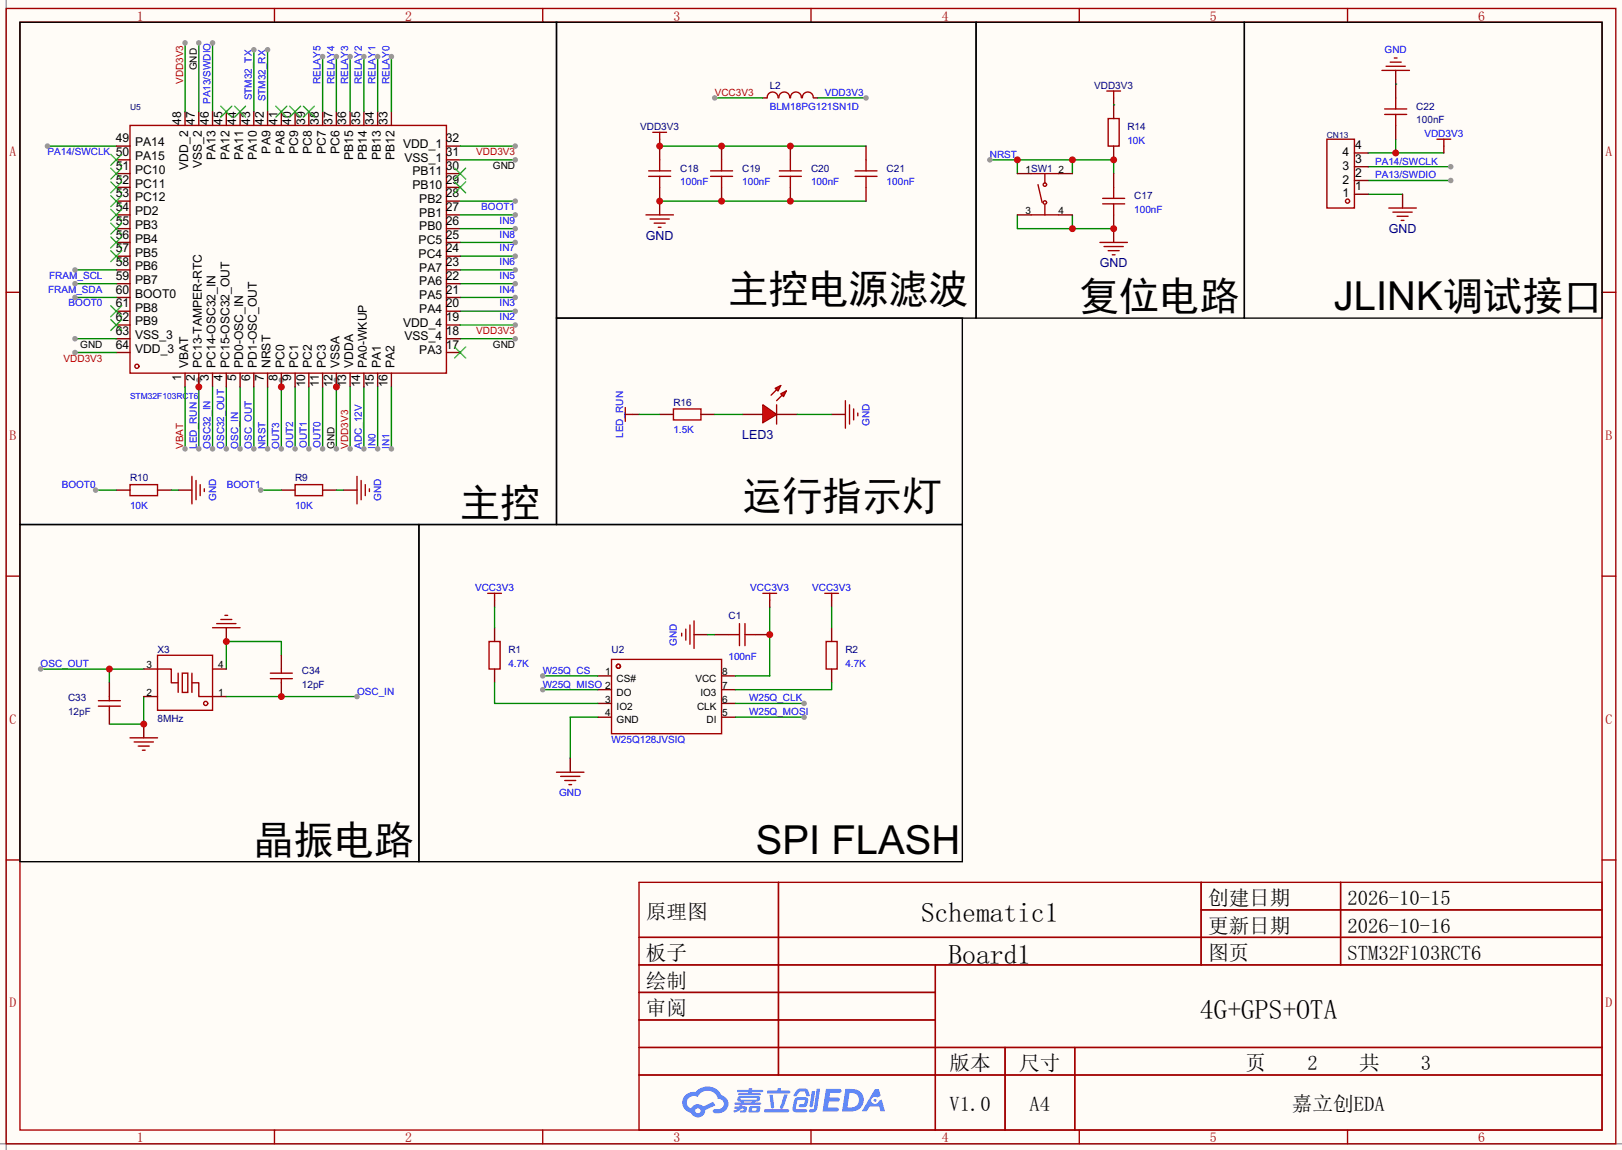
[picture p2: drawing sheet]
<svg xmlns="http://www.w3.org/2000/svg" width="299mm" height="212mm" viewBox="0 0 299 212" stroke-linecap="round" stroke-linejoin="round" font-family="sans-serif">
<path d="M0 0h299.5v212.3h-299.5z" fill="#fffcf7"/>
<path d="M1.1 0v212.3M0 211.1h299.5" fill="none" stroke="#999" stroke-width=".25"/>
<g fill="none" stroke="#a10000" stroke-width=".25">
<path d="M1.1 1.6h297.2v209.5h-297.2zM3.7 4.1h292.1v204.5h-292.1zM50.7 1.6v2.5M100.2 1.6v2.5M149.7 1.6v2.5M199.3 1.6v2.5M248.8 1.6v2.5M1.1 54h2.6M295.8 54h2.5M1.1 106.3h2.6M295.8 106.3h2.5M1.1 158.7h2.6"/>
<path d="M295.8 158.7h2.5M118 162.9h177.8v45.7h-177.8zM118 173h177.8M118 178.1h177.8M143.7 162.9v35.5M172.7 178.1v30.5M221.8 162.9v15.2M221.8 167.9h74M247.5 162.9v15.2M118 183.2h54.7M118 193.3h177.8M118 188.3h54.7"/>
<path d="M118 198.4h177.8M185.6 193.3v15.3M198.4 193.3v15.3M50.7 208.6v2.5M100.2 208.6v2.5M149.7 208.6v2.5M199.3 208.6v2.5M248.8 208.6v2.5"/>
</g>
<g fill="#5487ff">
<path d="M152.5 201h1.6a1.34 1.34 0 0 1 1.2 .2 .37 .37 0 0 1-.3 .5h-1.7l-.2 .9h1.6a.37 .37 0 0 1 .4 .4 .37 .37 0 0 1-.4 .3h-1.7l-.2 1.1h.8a1.26 1.26 0 0 1 1.2 .2 .36 .36 0 0 1-.3 .5h-2.6z"/>
<path d="M161.5 201h.8l.3 1.3-.6 .3a.72 .72 0 0 0-1.1 .2 .72 .72 0 0 0 .3 1 .72 .72 0 0 0 1-.4l.1-.2 .5-.3 .6 2.2h-.8l-.3-.9h-1.8l-.5 .9h-.9z"/>
<path d="M149.9 201.4h.6l-.4 2.7a.31 .31 0 0 1-.3 .3 .31 .31 0 0 1-.3-.3z"/>
<path d="M150.8 200.9h.6l-.5 3.7a.97 .97 0 0 1-1.5 .5l.1-.3 .6-.1 .2-.1z"/>
<path d="M147.1 201.2l.5-.3 1.3 .1 .3 .4 .3 .8-.1 .1h-.5l-.3-.8h-.8h-.2l-.6 .8h-.5v-.2z"/>
<path d="M146.8 202.8l.4-.3h1.5a.69 .69 0 0 1 .5 .4 .69 .69 0 0 1-.1 .8 .74 .74 0 0 1-.8 .7h-.6a.27 .27 0 0 1-.2-.4 .27 .27 0 0 1 .3-.2h.6l.2-.8-1.4 .1-.3 1.6 1.9 .1a.28 .28 0 0 1 .2 .3 .28 .28 0 0 1-.3 .2h-1.9l-.4-.3-.1-.4z"/>
<path d="M141.1 204.7h4.3a.28 .28 0 0 1 .3 .3 .28 .28 0 0 1-.3 .3h-4.2l-.1-.1z"/>
<path d="M144.8 202h.6l-.8 2.5a.3 .3 0 0 1-.4 .1 .3 .3 0 0 1-.2-.2z"/>
<path d="M142.1 202.1h.6l.2 2.2-.2 .3-.4-.2z"/>
<path d="M141.7 201.3h1.8l.2-.5h.5l-.1 .5h1.5a.27 .27 0 0 1 .3 .3 .27 .27 0 0 1-.3 .2h-3.8l-.2-.1z"/>
<path d="M135.7 204.2h.8v-.2h.6l-.1 .2h.8a.7 .7 0 0 1-.5 1.2h-.6v-.4l.6-.1v-.2l-.4-.1-.5 .5-.8 .3-.2-.4 .8-.4h-.6z"/>
<path d="M136.1 201.2h2.1l.1-.3h.6l-.1 .3h1.9l.2 .2-.2 .2h-1.9l-.1 .2h1.6l.2 .2-.2 .1h-3.9l-.1-.3h1.8v-.2h-1.9l-.1-.2z"/>
<path d="M156.1 201l-.6 4.1h1.4a2.14 2.14 0 0 0 2.6-2.1 2.14 2.14 0 0 0-2.7-2zM156.8 201.7a1.37 1.37 0 0 1 1.8 1.2 1.37 1.37 0 0 1-1.5 1.5h-.7z"/>
<path d="M136.3 202.5a.47 .47 0 0 0-.2 .6 .47 .47 0 0 0 .6 .2l.1 .2h-1.1l-.1 .3 4.7 .1 .2-.2-.1-.2h-1l.1-.2a.6 .6 0 0 0 .7-.2 .6 .6 0 0 0 0-.8h-3.5zM136.8 202.7l2.8-.1 .1 .1-.1 .3h-2.8zM137.4 203.3h1.4l-.1 .2h-1.2z"/>
<path d="M138.4 204.3a.9 .9 0 0 0-.1 1 2.48 2.48 0 0 0 1.9-.1 .84 .84 0 0 0 0-1l-1.4-.1zM138.9 204.6l.7-.1 .1 .3-.2 .2h-.7z"/>
<path d="M126.6 202.1a1.91 1.91 0 0 0-.5 2 1.91 1.91 0 0 0 1.5 1.3 1.35 1.35 0 0 0 1.5 .8 1.35 1.35 0 0 0 1.1-1.3l1.9-.9-.4-.6-1.8 .8a1.41 1.41 0 0 0-2.3 .4 1.25 1.25 0 0 1-.6-1.8 1.25 1.25 0 0 1 1.8-.3 1.97 1.97 0 0 1 2-1.2 1.97 1.97 0 0 1 1.8 1.5 .96 .96 0 0 1 1 .9 .96 .96 0 0 1-.9 1h-.6a.39 .39 0 0 0-.5 .3 .39 .39 0 0 0 .4 .5 1.87 1.87 0 0 0 1.9-.6 1.87 1.87 0 0 0 .4-2l-.7-.6-.4-.2a2.86 2.86 0 0 0-4.8-.6h-.3a2.27 2.27 0 0 0-1.5 .6zM128.4 205a.5 .5 0 0 1 1 0 .5 .5 0 0 1-1 0z"/>
<circle cx="161.6" cy="203.1" r=".27"/>
</g>
<path d="M187.8 39.7v2.5h17.8M198 39.7v2.5" fill="none" stroke="#008700" stroke-width=".25"/>
<circle cx="198" cy="42.2" r=".63" fill="#c00"/>
<path d="M252.6 30.8h15.2" fill="none" stroke="#008700" stroke-width=".25"/>
<circle cx="267.8" cy="30.8" r=".51" fill="#999"/>
<path d="M252.6 28.2h14M257.7 25.7v2.5" fill="none" stroke="#008700" stroke-width=".25"/>
<circle cx="257.7" cy="28.2" r=".63" fill="#c00"/>
<path d="M252.6 35.9h6.4M252.6 33.3h15.2" fill="none" stroke="#008700" stroke-width=".25"/>
<circle cx="267.8" cy="33.3" r=".51" fill="#999"/>
<path d="M137 76.5h3.8M143.4 76.5h3.8" fill="none" stroke="#870000" stroke-width=".25"/>
<path d="M143.4 74.7v3.6" fill="none" stroke="#a10000" stroke-width=".25"/>
<g fill="#f00" stroke="#a10000" stroke-width=".25">
<path d="M140.8 74.7l2.6 1.8-2.6 1.5z"/>
<path d="M143.1 71.7l1-.5-.5 1z"/>
<path d="M144.1 72.7l1.1-.5-.5 1z"/>
</g>
<path d="M115.4 75.2v2.6M115.4 76.5h1.3M124.3 75.5h5.1v2h-5.1zM143.4 71.9l-1 1M144.4 72.9l-1 1.1M156.1 74v5M156.8 74.7v3.6M157.6 75.5v2M158.4 76.2v.5" fill="none" stroke="#a10000" stroke-width=".25"/>
<path d="M116.7 76.5h1.3M121.8 76.5h2.5M129.4 76.5h2.6M153.5 76.5h2.6" fill="none" stroke="#870000" stroke-width=".25"/>
<path d="M182.8 29.5h22.8v2.5M187.8 29.5v2.5M198 29.5v2.5M118 76.5h3.8M132 76.5h5M147.2 76.5h6.3" fill="none" stroke="#008700" stroke-width=".25"/>
<g fill="#c00">
<circle cx="187.8" cy="29.5" r=".63"/>
<circle cx="198" cy="29.5" r=".63"/>
</g>
<circle cx="182.8" cy="29.5" r=".51" fill="#999"/>
<path d="M121.8 27h38.1M121.8 37.1h38.1M59.6 71.4v11.4" fill="none" stroke="#008700" stroke-width=".25"/>
<path d="M205.6 18.1v1.2M121.8 25.7v1.3M121.8 37.1v2.6M259 35.9v2.5M205.6 42.2v2.5" fill="none" stroke="#870000" stroke-width=".25"/>
<g fill="none" stroke="#a10000" stroke-width=".25">
<path d="M204.3 16.8h2.6M205.6 16.8v1.3M119.3 39.7h5M120.5 24.4h2.6M121.8 24.4v1.3M256.4 38.4h5.1M257.2 39.2h3.5M257.9 39.9h2.1M120 40.4h3.6M120.8 41.2h2M121.5 41.9h.5M203.1 44.7h5.1"/>
<path d="M203.8 45.5h3.6M204.6 46.3h2M205.4 47h.5M258.7 40.7h.5"/>
</g>
<circle cx="59.6" cy="82.8" r=".51" fill="#999"/>
<path d="M57 71.4v11.4" fill="none" stroke="#008700" stroke-width=".25"/>
<circle cx="57" cy="82.8" r=".51" fill="#999"/>
<path d="M54.5 71.4v11.4" fill="none" stroke="#008700" stroke-width=".25"/>
<circle cx="54.5" cy="82.8" r=".51" fill="#999"/>
<path d="M49.4 9.2v11.4" fill="none" stroke="#008700" stroke-width=".25"/>
<circle cx="49.4" cy="9.2" r=".51" fill="#999"/>
<path d="M39.2 7.9v12.7" fill="none" stroke="#008700" stroke-width=".25"/>
<circle cx="39.2" cy="7.9" r=".51" fill="#999"/>
<path d="M8.8 27h12.7" fill="none" stroke="#008700" stroke-width=".25"/>
<circle cx="8.8" cy="27" r=".51" fill="#999"/>
<path d="M46.9 9.2v11.4" fill="none" stroke="#008700" stroke-width=".25"/>
<circle cx="46.9" cy="9.2" r=".51" fill="#999"/>
<path d="M36.7 70.1v12.7" fill="none" stroke="#008700" stroke-width=".25"/>
<g fill="#999">
<circle cx="36.7" cy="82.8" r=".51"/>
<circle cx="36.7" cy="70.1" r=".51"/>
</g>
<path d="M41.8 71.4v11.4" fill="none" stroke="#008700" stroke-width=".25"/>
<circle cx="41.8" cy="82.8" r=".51" fill="#999"/>
<path d="M44.3 71.4v11.4" fill="none" stroke="#008700" stroke-width=".25"/>
<circle cx="44.3" cy="82.8" r=".51" fill="#999"/>
<path d="M46.9 71.4v11.4" fill="none" stroke="#008700" stroke-width=".25"/>
<circle cx="46.9" cy="82.8" r=".51" fill="#999"/>
<path d="M49.4 71.4v11.4" fill="none" stroke="#008700" stroke-width=".25"/>
<circle cx="49.4" cy="82.8" r=".51" fill="#999"/>
<path d="M67.2 71.4v11.4" fill="none" stroke="#008700" stroke-width=".25"/>
<circle cx="67.2" cy="82.8" r=".51" fill="#999"/>
<path d="M85 57.4h10.1" fill="none" stroke="#008700" stroke-width=".25"/>
<circle cx="95.1" cy="57.4" r=".51" fill="#999"/>
<path d="M85 54.9h10.1" fill="none" stroke="#008700" stroke-width=".25"/>
<circle cx="95.1" cy="54.9" r=".51" fill="#999"/>
<path d="M85 52.4h10.1" fill="none" stroke="#008700" stroke-width=".25"/>
<circle cx="95.1" cy="52.4" r=".51" fill="#999"/>
<path d="M85 49.8h10.1" fill="none" stroke="#008700" stroke-width=".25"/>
<circle cx="95.1" cy="49.8" r=".51" fill="#999"/>
<path d="M85 47.3h10.1" fill="none" stroke="#008700" stroke-width=".25"/>
<circle cx="95.1" cy="47.3" r=".51" fill="#999"/>
<path d="M85 44.7h10.1" fill="none" stroke="#008700" stroke-width=".25"/>
<circle cx="95.1" cy="44.7" r=".51" fill="#999"/>
<path d="M85 62.5h10.1" fill="none" stroke="#008700" stroke-width=".25"/>
<circle cx="95.1" cy="62.5" r=".51" fill="#999"/>
<path d="M51.9 70.1v12.7" fill="none" stroke="#008700" stroke-width=".25"/>
<g fill="#999">
<circle cx="51.9" cy="82.8" r=".51"/>
<circle cx="51.9" cy="70.1" r=".51"/>
</g>
<path d="M62.1 70.1v12.7" fill="none" stroke="#008700" stroke-width=".25"/>
<g fill="#999">
<circle cx="62.1" cy="82.8" r=".51"/>
<circle cx="62.1" cy="70.1" r=".51"/>
</g>
<path d="M257.7 18.1v2M255.7 21.1h4M255.7 20.1h4M257.7 21.1v2.1" fill="none" stroke="#a10000" stroke-width=".25"/>
<path d="M257.7 15.5v2.6M257.7 23.2v2.5" fill="none" stroke="#870000" stroke-width=".25"/>
<path d="M7.5 123.5h19M20.2 123.5v2.5" fill="none" stroke="#008700" stroke-width=".25"/>
<circle cx="20.2" cy="123.5" r=".63" fill="#c00"/>
<circle cx="7.5" cy="123.5" r=".51" fill="#999"/>
<path d="M26.5 128.6v5h-6.3M51.9 120.9v-2.5h-10.1v5.1" fill="none" stroke="#008700" stroke-width=".25"/>
<path d="M26.5 133.6v2.6" fill="none" stroke="#870000" stroke-width=".25"/>
<circle cx="26.5" cy="133.6" r=".63" fill="#c00"/>
<path d="M24 136.2h5.1M24.8 136.9h3.5M25.5 137.7h2.1M26.3 138.5h.5" fill="none" stroke="#a10000" stroke-width=".25"/>
<path d="M41.8 115.9v2.5" fill="none" stroke="#870000" stroke-width=".25"/>
<circle cx="41.8" cy="118.4" r=".63" fill="#c00"/>
<g fill="none" stroke="#a10000" stroke-width=".25">
<path d="M39.2 115.9h5.1M40 115.1h3.6M40.8 114.3h2M41.5 113.6h.5M18.2 130.3h4M18.2 129.3h4M20.2 128.6v.7M20.2 130.3v.8M29.1 120.9h10.1v10.2h-10.1zM29.1 123.5h2.5v2.5h1.3M32.9 124.2v3.6M33.7 124.2h1v3.6h-1z"/>
<path d="M35.4 126h1.3v2.6h2.5M35.4 124.2v3.6M49.9 125.3h4.1M49.9 124.2h4.1M51.9 123.5v.7M51.9 125.3v.7"/>
<circle cx="38" cy="129.8" r=".38"/>
</g>
<path d="M20.2 126v2.6M20.2 131.1v2.5M26.5 128.6h2.6M26.5 123.5h2.6M39.2 128.6h2.6M39.2 123.5h2.6M51.9 120.9v2.6M51.9 126v2.6" fill="none" stroke="#870000" stroke-width=".25"/>
<path d="M41.8 128.6h24.1" fill="none" stroke="#008700" stroke-width=".25"/>
<circle cx="51.9" cy="128.6" r=".63" fill="#c00"/>
<circle cx="65.9" cy="128.6" r=".51" fill="#999"/>
<path d="M266.6 27v1.2M21.5 90.5h2.5M29.1 90.5h2.5M51.9 90.5h2.6M59.6 90.5h2.5" fill="none" stroke="#870000" stroke-width=".25"/>
<path d="M265.3 25.7h2.5M266.6 25.7v1.3M24 89.4h5.1v2.1h-5.1zM54.5 89.4h5.1v2.1h-5.1z" fill="none" stroke="#a10000" stroke-width=".25"/>
<path d="M3.7 4.1h99v92.7h-99zM102.7 4.1h77.5v54.6h-77.5zM180.2 4.1h49.5v54.6h-49.5zM229.7 4.1h66.1v54.6h-66.1zM3.7 96.8h73.6v62.2h-73.6z" fill="none" stroke="#000" stroke-width=".25"/>
<path d="M48.1 90.5h3.8" fill="none" stroke="#008700" stroke-width=".25"/>
<circle cx="48.1" cy="90.5" r=".51" fill="#999"/>
<path d="M17.7 90.5h3.8" fill="none" stroke="#008700" stroke-width=".25"/>
<circle cx="17.7" cy="90.5" r=".51" fill="#999"/>
<path d="M140.8 18.1h.8M150.2 18.1h.8M32.9 90.5h2.5M63.4 90.5h2.5" fill="none" stroke="#870000" stroke-width=".25"/>
<path d="M141.6 18.1a1.01 1.01 0 0 1 1-1.1 1.01 1.01 0 0 1 1.1 1.1M143.8 18.1a1.01 1.01 0 0 1 1-1.1 1.01 1.01 0 0 1 1 1.1M145.9 18.1a1.01 1.01 0 0 1 1.1-1.1 1.01 1.01 0 0 1 1 1.1M148.1 18.1a1.01 1.01 0 0 1 1-1.1 1.01 1.01 0 0 1 1.1 1.1M35.4 87.9v5.1M36.2 88.7v3.5M37 89.4v2.1M37.7 90.2v.5M65.9 87.9v5.1M66.7 88.7v3.5M67.4 89.4v2.1M68.2 90.2v.5" fill="none" stroke="#a10000" stroke-width=".25"/>
<path d="M132 18.1h8.8M31.6 90.5h1.3M62.1 90.5h1.3" fill="none" stroke="#008700" stroke-width=".25"/>
<circle cx="132" cy="18.1" r=".51" fill="#999"/>
<path d="M151 18.1h8.9" fill="none" stroke="#008700" stroke-width=".25"/>
<circle cx="159.9" cy="18.1" r=".51" fill="#999"/>
<path d="M102.7 58.7h75v38.1h-75zM77.3 96.8h100.4v62.2h-100.4z" fill="none" stroke="#000" stroke-width=".25"/>
<path d="M205.6 19.3v2.6M257.7 13v2.5M187.8 32h2.6M187.8 39.7h2.6M195.5 32h2.5M195.5 39.7h2.5M205.6 27v2.5M91.3 115.9v2.5M153.5 115.9v2.5M91.3 123.5v2.5M153.5 123.5v2.5" fill="none" stroke="#870000" stroke-width=".25"/>
<g fill="none" stroke="#a10000" stroke-width=".25">
<path d="M255.1 13h5.1M255.9 12.2h3.6M256.7 11.5h2M257.4 10.7h.5M190.4 39.7h5.1M190.4 32h5.1M191.6 34.1l.8 3.3M192.9 32v1.8M192.9 37.9v1.8M204.6 21.9h2v5.1h-2zM90.3 118.4h2v5.1h-2zM152.5 118.4h2.1v5.1h-2.1z"/>
<circle cx="192.9" cy="34.1" r=".32"/>
<circle cx="192.9" cy="37.4" r=".32"/>
</g>
<path d="M257.7 15.5h.1" fill="none" stroke="#008700" stroke-width=".25"/>
<circle cx="205.6" cy="29.5" r=".63" fill="#c00"/>
<path d="M205.6 19.3h.1" fill="none" stroke="#008700" stroke-width=".25"/>
<path d="M145.9 34.6v2.5M159.9 27v2.5M159.9 34.6v2.5M132 117.1h2.5M139.6 117.1h2.5" fill="none" stroke="#870000" stroke-width=".25"/>
<path d="M157.9 32.6h4M157.9 31.5h4M159.9 29.5v2M159.9 32.6v2M134.5 117.1h2M136.5 115.1v4.1M137.5 115.1v4.1M137.5 117.1h2.1" fill="none" stroke="#a10000" stroke-width=".25"/>
<circle cx="145.9" cy="37.1" r=".63" fill="#c00"/>
<path d="M145.9 27v2.5" fill="none" stroke="#870000" stroke-width=".25"/>
<circle cx="145.9" cy="27" r=".63" fill="#c00"/>
<path d="M143.9 32.6h4.1M143.9 31.5h4.1M145.9 29.5v2M145.9 32.6v2" fill="none" stroke="#a10000" stroke-width=".25"/>
<path d="M133.2 34.6v2.5" fill="none" stroke="#870000" stroke-width=".25"/>
<circle cx="133.2" cy="37.1" r=".63" fill="#c00"/>
<path d="M133.2 27v2.5" fill="none" stroke="#870000" stroke-width=".25"/>
<circle cx="133.2" cy="27" r=".63" fill="#c00"/>
<path d="M131.2 32.6h4.1M131.2 31.5h4.1M133.2 29.5v2M133.2 32.6v2" fill="none" stroke="#a10000" stroke-width=".25"/>
<path d="M121.8 34.6v2.5" fill="none" stroke="#870000" stroke-width=".25"/>
<circle cx="121.8" cy="37.1" r=".63" fill="#c00"/>
<path d="M121.8 27v2.5" fill="none" stroke="#870000" stroke-width=".25"/>
<circle cx="121.8" cy="27" r=".63" fill="#c00"/>
<path d="M119.8 32.6h4M119.8 31.5h4M121.8 29.5v2M121.8 32.6v2" fill="none" stroke="#a10000" stroke-width=".25"/>
<path d="M205.6 39.7v2.5" fill="none" stroke="#870000" stroke-width=".25"/>
<circle cx="205.6" cy="42.2" r=".63" fill="#c00"/>
<path d="M205.6 32v2.6M34.2 68.9v2.5M36.7 68.9v2.5" fill="none" stroke="#870000" stroke-width=".25"/>
<g fill="none" stroke="#a10000" stroke-width=".25">
<path d="M24 23.2h58.4v45.7h-58.4zM203.6 37.6h4M203.6 36.6h4M205.6 34.6v2M205.6 37.6v2.1"/>
<circle cx="25.3" cy="67.6" r=".38"/>
</g>
<circle cx="36.7" cy="71.4" r=".63" fill="#c00"/>
<path d="M39.2 68.9v2.5M41.8 68.9v2.5M44.3 68.9v2.5M46.9 68.9v2.5M49.4 68.9v2.5M51.9 68.9v2.5" fill="none" stroke="#870000" stroke-width=".25"/>
<circle cx="51.9" cy="71.4" r=".63" fill="#c00"/>
<path d="M54.5 68.9v2.5M57 68.9v2.5M59.6 68.9v2.5M62.1 68.9v2.5" fill="none" stroke="#870000" stroke-width=".25"/>
<circle cx="62.1" cy="71.4" r=".63" fill="#c00"/>
<g fill="none" stroke="#870000" stroke-width=".25">
<path d="M21.5 39.7h2.5M21.5 37.1h2.5M21.5 34.6h2.5M21.5 32h2.5M21.5 29.5h2.5M21.5 27h2.5M34.2 20.6v2.6M36.7 20.6v2.6M39.2 20.6v2.6M41.8 20.6v2.6M44.3 20.6v2.6M46.9 20.6v2.6"/>
<path d="M49.4 20.6v2.6M51.9 20.6v2.6M54.5 20.6v2.6M57 20.6v2.6M59.6 20.6v2.6M62.1 20.6v2.6M64.6 20.6v2.6M67.2 20.6v2.6M69.7 20.6v2.6M72.3 20.6v2.6M82.4 39.7h2.6M82.4 37.1h2.6"/>
<path d="M82.4 34.6h2.6M82.4 32h2.6M82.4 29.5h2.6M82.4 27h2.6M21.5 60h2.5M21.5 57.4h2.5M21.5 54.9h2.5M21.5 52.4h2.5M21.5 49.8h2.5M21.5 47.3h2.5M21.5 44.7h2.5M21.5 42.2h2.5"/>
<path d="M82.4 60h2.6M82.4 57.4h2.6M82.4 54.9h2.6M82.4 52.4h2.6M82.4 49.8h2.6M82.4 47.3h2.6M82.4 44.7h2.6M82.4 42.2h2.6M21.5 65.1h2.5M21.5 62.5h2.5M64.6 68.9v2.5M67.2 68.9v2.5"/>
<path d="M69.7 68.9v2.5M72.3 68.9v2.5M82.4 65.1h2.6M82.4 62.5h2.6"/>
</g>
<g fill="none" stroke="#3c3" stroke-width=".25">
<path d="M40.8 19.6l2 2M42.8 19.6l-2 2M43.3 19.6l2 2M45.3 19.6l-2 2M50.9 19.6l2.1 2M53 19.6l-2.1 2M53.5 19.6l2 2M55.5 19.6l-2 2M56 19.6l2 2M58 19.6l-2 2M20.4 28.5l2.1 2M20.4 31l2.1 2.1"/>
<path d="M20.4 33.6l2.1 2M20.4 36.1l2.1 2M20.4 38.6l2.1 2.1M22.5 28.5l-2.1 2M22.5 31l-2.1 2.1M22.5 33.6l-2.1 2M22.5 36.1l-2.1 2M22.5 38.6l-2.1 2.1M83.9 33.6l2.1 2M83.9 31l2.1 2.1M86 33.6l-2.1 2M86 31l-2.1 2.1"/>
<path d="M20.4 41.2l2.1 2M20.4 43.7l2.1 2.1M20.4 46.3l2.1 2M20.4 56.4l2.1 2.1M20.4 59l2.1 2M22.5 41.2l-2.1 2M22.5 43.7l-2.1 2.1M22.5 46.3l-2.1 2M22.5 56.4l-2.1 2.1M22.5 59l-2.1 2M83.9 64l2.1 2.1M86 64l-2.1 2.1"/>
</g>
<path d="M39.2 71.4v11.4" fill="none" stroke="#008700" stroke-width=".25"/>
<circle cx="39.2" cy="82.8" r=".51" fill="#999"/>
<path d="M34.2 71.4v11.4" fill="none" stroke="#008700" stroke-width=".25"/>
<circle cx="34.2" cy="82.8" r=".51" fill="#999"/>
<path d="M85 60h10.1" fill="none" stroke="#008700" stroke-width=".25"/>
<circle cx="95.1" cy="60" r=".51" fill="#999"/>
<path d="M64.6 71.4v11.4" fill="none" stroke="#008700" stroke-width=".25"/>
<circle cx="64.6" cy="82.8" r=".51" fill="#999"/>
<path d="M69.7 71.4v11.4" fill="none" stroke="#008700" stroke-width=".25"/>
<circle cx="69.7" cy="82.8" r=".51" fill="#999"/>
<path d="M72.3 71.4v11.4" fill="none" stroke="#008700" stroke-width=".25"/>
<circle cx="72.3" cy="82.8" r=".51" fill="#999"/>
<path d="M85 42.2h10.1" fill="none" stroke="#008700" stroke-width=".25"/>
<circle cx="95.1" cy="42.2" r=".51" fill="#999"/>
<path d="M72.3 10.5v10.1" fill="none" stroke="#008700" stroke-width=".25"/>
<circle cx="72.3" cy="10.5" r=".51" fill="#999"/>
<path d="M69.7 10.5v10.1" fill="none" stroke="#008700" stroke-width=".25"/>
<circle cx="69.7" cy="10.5" r=".51" fill="#999"/>
<path d="M67.2 10.5v10.1" fill="none" stroke="#008700" stroke-width=".25"/>
<circle cx="67.2" cy="10.5" r=".51" fill="#999"/>
<path d="M64.6 10.5v10.1" fill="none" stroke="#008700" stroke-width=".25"/>
<circle cx="64.6" cy="10.5" r=".51" fill="#999"/>
<path d="M62.1 10.5v10.1" fill="none" stroke="#008700" stroke-width=".25"/>
<circle cx="62.1" cy="10.5" r=".51" fill="#999"/>
<path d="M59.6 10.5v10.1" fill="none" stroke="#008700" stroke-width=".25"/>
<circle cx="59.6" cy="10.5" r=".51" fill="#999"/>
<path d="M13.8 49.8h7.7" fill="none" stroke="#008700" stroke-width=".25"/>
<circle cx="13.8" cy="49.8" r=".51" fill="#999"/>
<path d="M13.8 52.4h7.7" fill="none" stroke="#008700" stroke-width=".25"/>
<circle cx="13.8" cy="52.4" r=".51" fill="#999"/>
<path d="M85 37.1h10.1" fill="none" stroke="#008700" stroke-width=".25"/>
<circle cx="95.1" cy="37.1" r=".51" fill="#999"/>
<path d="M13.8 54.9h7.7" fill="none" stroke="#008700" stroke-width=".25"/>
<circle cx="13.8" cy="54.9" r=".51" fill="#999"/>
<path d="M85 39.7h10.1" fill="none" stroke="#008700" stroke-width=".25"/>
<circle cx="95.1" cy="39.7" r=".51" fill="#999"/>
<path d="M85 29.5h10.1" fill="none" stroke="#008700" stroke-width=".25"/>
<circle cx="95.1" cy="29.5" r=".51" fill="#999"/>
<path d="M85 27h10.1" fill="none" stroke="#008700" stroke-width=".25"/>
<circle cx="95.1" cy="27" r=".51" fill="#999"/>
<path d="M13.8 62.5h7.7" fill="none" stroke="#008700" stroke-width=".25"/>
<circle cx="13.8" cy="62.5" r=".51" fill="#999"/>
<path d="M13.8 65.1h7.7" fill="none" stroke="#008700" stroke-width=".25"/>
<circle cx="13.8" cy="65.1" r=".51" fill="#999"/>
<path d="M36.7 7.9v12.7" fill="none" stroke="#008700" stroke-width=".25"/>
<circle cx="36.7" cy="7.9" r=".51" fill="#999"/>
<path d="M34.2 7.9v12.7" fill="none" stroke="#008700" stroke-width=".25"/>
<circle cx="34.2" cy="7.9" r=".51" fill="#999"/>
<g fill="none" stroke="#a10000" stroke-width=".25">
<path d="M245 25.7h5.1v12.7h-5.1zM112.9 121.7h20.3v13.7h-20.3z"/>
<circle cx="248.8" cy="37.1" r=".38"/>
<circle cx="114.2" cy="123" r=".38"/>
</g>
<path d="M250.1 35.9h2.5M250.1 33.3h2.5M250.1 30.8h2.5M250.1 28.2h2.5M110.4 124.8h2.5M110.4 127.3h2.5M110.4 129.8h2.5M110.4 132.4h2.5M133.2 124.8h2.6M133.2 127.3h2.6M133.2 129.8h2.6M133.2 132.4h2.6" fill="none" stroke="#870000" stroke-width=".25"/>
<path d="M142.1 112.1v12.7h-6.3" fill="none" stroke="#008700" stroke-width=".25"/>
<circle cx="142.1" cy="117.1" r=".63" fill="#c00"/>
<path d="M91.3 126v3.8h19.1M100.2 124.8h10.2" fill="none" stroke="#008700" stroke-width=".25"/>
<circle cx="100.2" cy="124.8" r=".51" fill="#999"/>
<path d="M100.2 127.3h10.2" fill="none" stroke="#008700" stroke-width=".25"/>
<circle cx="100.2" cy="127.3" r=".51" fill="#999"/>
<path d="M135.8 132.4h12.7" fill="none" stroke="#008700" stroke-width=".25"/>
<circle cx="148.5" cy="132.4" r=".51" fill="#999"/>
<path d="M135.8 129.8h12.7" fill="none" stroke="#008700" stroke-width=".25"/>
<circle cx="148.5" cy="129.8" r=".51" fill="#999"/>
<path d="M91.3 112.1v3.8M130.7 117.1h1.3M153.5 112.1v3.8M110.4 132.4h-5.1v7.6M153.5 126v1.3h-17.7" fill="none" stroke="#008700" stroke-width=".25"/>
<path d="M91.3 110.8v1.3M128.1 117.1h2.6M142.1 110.8v1.3M153.5 110.8v1.3M105.3 140v2.5" fill="none" stroke="#870000" stroke-width=".25"/>
<g fill="none" stroke="#a10000" stroke-width=".25">
<path d="M90 109.5h2.6M91.3 109.5v1.3M125.9 116.9v.5M126.6 116.1v2M127.4 115.4v3.5M128.1 114.6v5.1M140.8 109.5h2.6M142.1 109.5v1.3M152.3 109.5h2.5M153.5 109.5v1.3M102.7 142.5h5.1M103.5 143.3h3.6"/>
<path d="M104.3 144.1h2M105 144.8h.5"/>
</g>
<g font-size="7.4">
<text x="134.5" y="56">主控电源滤波</text>
<text x="199.3" y="57.2">复位电路</text>
<text x="246.3" y="57.2">JLINK调试接口</text>
<text x="85" y="95.3">主控</text>
<text x="137" y="94.1">运行指示灯</text>
<text x="46.9" y="157.6">晶振电路</text>
<text x="139.6" y="157.6">SPI FLASH</text>
</g>
<g font-size="5.1">
<text x="170" y="170.2">Schematic1</text>
<text x="175.1" y="177.8">Board1</text>
<text x="221.5" y="188">4G+GPS+OTA</text>
</g>
<g font-size="3.8">
<text x="223" y="167">创建日期</text>
<text x="248.8" y="167">2026-10-15</text>
<text x="119.3" y="169.6">原理图</text>
<text x="223" y="172.1">更新日期</text>
<text x="248.8" y="172.1">2026-10-16</text>
<text x="119.3" y="177.2">板子</text>
<text x="223" y="177.2">图页</text>
<text x="248.8" y="177.2">STM32F103RCT6</text>
<text x="119.3" y="182.3">绘制</text>
<text x="119.3" y="187.4">审阅</text>
<text x="175.3" y="197.5">版本</text>
<text x="188.2" y="197.5">尺寸</text>
<text x="230" y="197.5">页</text>
<text x="241.4" y="197.5">2</text>
<text x="250.9" y="197.5">共</text>
<text x="262.4" y="197.5">3</text>
<text x="175.3" y="205.1">V1.0</text>
<text x="190.1" y="205.1">A4</text>
<text x="238.5" y="205.1">嘉立创EDA</text>
</g>
<g font-size="2.5" fill="#a00000">
<text x="25.3" y="3.8">1</text>
<text x="74.8" y="3.8">2</text>
<text x="124.3" y="3.8">3</text>
<text x="173.9" y="3.8">4</text>
<text x="223.4" y="3.8">5</text>
<text x="272.9" y="3.8">6</text>
<text x="1.8" y="28.8">A</text>
<text x="296.4" y="28.8">A</text>
<text x="1.8" y="81.2">B</text>
<text x="296.4" y="81.2">B</text>
<text x="1.8" y="133.5">C</text>
<text x="296.4" y="133.5">C</text>
<text x="1.8" y="185.9">D</text>
<text x="296.4" y="185.9">D</text>
<text x="25.3" y="210.9">1</text>
<text x="74.8" y="210.9">2</text>
<text x="124.3" y="210.9">3</text>
<text x="173.9" y="210.9">4</text>
<text x="223.4" y="210.9">5</text>
<text x="272.9" y="210.9">6</text>
</g>
<g font-size="2.3" fill="#000080">
<text x="119.2" y="44.3">GND</text>
<text x="256.4" y="43">GND</text>
<text x="203" y="49.4">GND</text>
<text x="137" y="81.1">LED3</text>
</g>
<g font-size="2.2">
<text x="33.5" y="23" transform="rotate(-90 33.5 23)">48</text>
<text x="36" y="23" transform="rotate(-90 36 23)">47</text>
<text x="38.5" y="23" transform="rotate(-90 38.5 23)">46</text>
<text x="41.1" y="23" transform="rotate(-90 41.1 23)">45</text>
<text x="43.6" y="23" transform="rotate(-90 43.6 23)">44</text>
<text x="46.2" y="23" transform="rotate(-90 46.2 23)">43</text>
<text x="48.7" y="23" transform="rotate(-90 48.7 23)">42</text>
<text x="51.2" y="23" transform="rotate(-90 51.2 23)">41</text>
<text x="53.8" y="23" transform="rotate(-90 53.8 23)">40</text>
<text x="56.3" y="23" transform="rotate(-90 56.3 23)">39</text>
<text x="58.9" y="23" transform="rotate(-90 58.9 23)">38</text>
<text x="61.4" y="23" transform="rotate(-90 61.4 23)">37</text>
<text x="63.9" y="23" transform="rotate(-90 63.9 23)">36</text>
<text x="66.5" y="23" transform="rotate(-90 66.5 23)">35</text>
<text x="69" y="23" transform="rotate(-90 69 23)">34</text>
<text x="71.6" y="23" transform="rotate(-90 71.6 23)">33</text>
<text x="21.4" y="26.3">49</text>
<text x="21.4" y="28.8">50</text>
<text x="24.9" y="27">PA14</text>
<text x="24.9" y="29.6">PA15</text>
<text x="39.8" y="29.6" transform="rotate(-90 39.8 29.6)">PA13</text>
<text x="42.4" y="29.6" transform="rotate(-90 42.4 29.6)">PA12</text>
<text x="44.9" y="29.6" transform="rotate(-90 44.9 29.6)">PA11</text>
<text x="47.4" y="29.6" transform="rotate(-90 47.4 29.6)">PA10</text>
<text x="50" y="28.3" transform="rotate(-90 50 28.3)">PA9</text>
<text x="52.5" y="28.3" transform="rotate(-90 52.5 28.3)">PA8</text>
<text x="55.1" y="28.5" transform="rotate(-90 55.1 28.5)">PC9</text>
<text x="57.6" y="28.5" transform="rotate(-90 57.6 28.5)">PC8</text>
<text x="60.1" y="28.5" transform="rotate(-90 60.1 28.5)">PC7</text>
<text x="62.7" y="28.5" transform="rotate(-90 62.7 28.5)">PC6</text>
<text x="65.2" y="29.6" transform="rotate(-90 65.2 29.6)">PB15</text>
<text x="67.8" y="29.6" transform="rotate(-90 67.8 29.6)">PB14</text>
<text x="70.3" y="29.6" transform="rotate(-90 70.3 29.6)">PB13</text>
<text x="72.8" y="29.6" transform="rotate(-90 72.8 29.6)">PB12</text>
<text x="74.4" y="27.3">VDD_1</text>
<text x="74.7" y="29.8">VSS_1</text>
<text x="82.3" y="28.8">31</text>
<text x="82.3" y="26.3">32</text>
<text x="247.9" y="28.8">4</text>
<text x="250.2" y="27.5">4</text>
<text x="21.4" y="31.3">51</text>
<text x="21.4" y="33.9">52</text>
<text x="24.9" y="32.1">PC10</text>
<text x="24.9" y="34.6">PC11</text>
<text x="34.7" y="31.3" transform="rotate(-90 34.7 31.3)">VDD_2</text>
<text x="37.3" y="31.1" transform="rotate(-90 37.3 31.1)">VSS_2</text>
<text x="76.2" y="34.9">PB10</text>
<text x="76.2" y="32.4">PB11</text>
<text x="82.3" y="33.9">29</text>
<text x="82.3" y="31.3">30</text>
<text x="247.9" y="33.9">2</text>
<text x="247.9" y="31.3">3</text>
<text x="250.2" y="35.2">1</text>
<text x="250.2" y="32.6">2</text>
<text x="250.2" y="30.1">3</text>
<text x="21.4" y="36.4">53</text>
<text x="21.4" y="39">54</text>
<text x="21.4" y="41.5">55</text>
<text x="24.9" y="37.2">PC12</text>
<text x="24.9" y="39.7">PD2</text>
<text x="77.4" y="40">PB1</text>
<text x="77.4" y="37.4">PB2</text>
<text x="82.3" y="41.5">26</text>
<text x="82.3" y="39">27</text>
<text x="82.3" y="36.4">28</text>
<text x="247.9" y="36.4">1</text>
<text x="21.4" y="44">56</text>
<text x="21.4" y="46.6">57</text>
<text x="24.9" y="42.3">PB3</text>
<text x="24.9" y="44.8">PB4</text>
<text x="24.9" y="47.3">PB5</text>
<text x="77.3" y="47.6">PC4</text>
<text x="77.3" y="45.1">PC5</text>
<text x="77.4" y="42.5">PB0</text>
<text x="82.3" y="46.6">24</text>
<text x="82.3" y="44">25</text>
<text x="21.4" y="49.1">58</text>
<text x="21.4" y="51.7">59</text>
<text x="24.9" y="49.9">PB6</text>
<text x="24.9" y="52.4">PB7</text>
<text x="77.4" y="52.7">PA6</text>
<text x="77.4" y="50.1">PA7</text>
<text x="82.3" y="51.7">22</text>
<text x="82.3" y="49.1">23</text>
<text x="21.4" y="54.2">60</text>
<text x="21.4" y="56.7">61</text>
<text x="21.4" y="59.3">62</text>
<text x="24.9" y="55">BOOT0</text>
<text x="24.9" y="57.5">PB8</text>
<text x="77.4" y="57.8">PA4</text>
<text x="77.4" y="55.2">PA5</text>
<text x="82.3" y="59.3">19</text>
<text x="82.3" y="56.7">20</text>
<text x="82.3" y="54.2">21</text>
<text x="21.4" y="61.8">63</text>
<text x="21.4" y="64.4">64</text>
<text x="24.9" y="60">PB9</text>
<text x="24.9" y="62.6">VSS_3</text>
<text x="24.9" y="65.1">VDD_3</text>
<text x="74.4" y="60.3">VDD_4</text>
<text x="74.7" y="62.8">VSS_4</text>
<text x="77.4" y="65.4">PA3</text>
<text x="82.3" y="64.4">17</text>
<text x="82.3" y="61.8">18</text>
<text x="33.5" y="70.2" transform="rotate(-90 33.5 70.2)">1</text>
<text x="34.7" y="67.9" transform="rotate(-90 34.7 67.9)">VBAT</text>
<text x="36" y="70.2" transform="rotate(-90 36 70.2)">2</text>
<text x="37.3" y="67.9" transform="rotate(-90 37.3 67.9)">PC13-TAMPER-RTC</text>
<text x="38.5" y="70.2" transform="rotate(-90 38.5 70.2)">3</text>
<text x="39.8" y="67.9" transform="rotate(-90 39.8 67.9)">PC14-OSC32_IN</text>
<text x="41.1" y="70.2" transform="rotate(-90 41.1 70.2)">4</text>
<text x="42.4" y="67.9" transform="rotate(-90 42.4 67.9)">PC15-OSC32_OUT</text>
<text x="43.6" y="70.2" transform="rotate(-90 43.6 70.2)">5</text>
<text x="44.9" y="67.9" transform="rotate(-90 44.9 67.9)">PD0-OSC_IN</text>
<text x="46.2" y="70.2" transform="rotate(-90 46.2 70.2)">6</text>
<text x="47.4" y="67.9" transform="rotate(-90 47.4 67.9)">PD1-OSC_OUT</text>
<text x="48.7" y="70.2" transform="rotate(-90 48.7 70.2)">7</text>
<text x="50" y="67.9" transform="rotate(-90 50 67.9)">NRST</text>
<text x="51.2" y="70.2" transform="rotate(-90 51.2 70.2)">8</text>
<text x="52.5" y="67.9" transform="rotate(-90 52.5 67.9)">PC0</text>
<text x="53.8" y="70.2" transform="rotate(-90 53.8 70.2)">9</text>
<text x="55.1" y="67.9" transform="rotate(-90 55.1 67.9)">PC1</text>
<text x="56.3" y="71.5" transform="rotate(-90 56.3 71.5)">10</text>
<text x="57.6" y="67.9" transform="rotate(-90 57.6 67.9)">PC2</text>
<text x="58.9" y="71.5" transform="rotate(-90 58.9 71.5)">11</text>
<text x="60.1" y="67.9" transform="rotate(-90 60.1 67.9)">PC3</text>
<text x="61.4" y="71.5" transform="rotate(-90 61.4 71.5)">12</text>
<text x="62.7" y="67.9" transform="rotate(-90 62.7 67.9)">VSSA</text>
<text x="63.9" y="71.5" transform="rotate(-90 63.9 71.5)">13</text>
<text x="65.2" y="67.9" transform="rotate(-90 65.2 67.9)">VDDA</text>
<text x="66.5" y="71.5" transform="rotate(-90 66.5 71.5)">14</text>
<text x="67.8" y="67.9" transform="rotate(-90 67.8 67.9)">PA0-WKUP</text>
<text x="69" y="71.5" transform="rotate(-90 69 71.5)">15</text>
<text x="70.3" y="67.9" transform="rotate(-90 70.3 67.9)">PA1</text>
<text x="71.6" y="71.5" transform="rotate(-90 71.6 71.5)">16</text>
<text x="72.8" y="67.9" transform="rotate(-90 72.8 67.9)">PA2</text>
</g>
<g font-size="1.8" fill="#00f">
<text x="255.6" y="9.8">GND</text>
<text x="59.2" y="15.5" transform="rotate(-90 59.2 15.5)">RELAY5</text>
<text x="61.7" y="15.5" transform="rotate(-90 61.7 15.5)">RELAY4</text>
<text x="64.3" y="15.5" transform="rotate(-90 64.3 15.5)">RELAY3</text>
<text x="66.8" y="15.5" transform="rotate(-90 66.8 15.5)">RELAY2</text>
<text x="69.4" y="15.5" transform="rotate(-90 69.4 15.5)">RELAY1</text>
<text x="71.9" y="15.5" transform="rotate(-90 71.9 15.5)">RELAY0</text>
<text x="152.3" y="17.7">VDD3V3</text>
<text x="38.9" y="19.2" transform="rotate(-90 38.9 19.2)">PA13/SWDIO</text>
<text x="46.5" y="18.5" transform="rotate(-90 46.5 18.5)">STM32_TX</text>
<text x="49" y="18.7" transform="rotate(-90 49 18.7)">STM32_RX</text>
<text x="142.1" y="20.2">BLM18PG121SN1D</text>
<text x="8.8" y="28.6">PA14/SWCLK</text>
<text x="182.8" y="29.1">NRST</text>
<text x="208.2" y="26.6">10K</text>
<text x="263" y="25.3">VDD3V3</text>
<text x="125.6" y="34.2">100nF</text>
<text x="137" y="34.2">100nF</text>
<text x="149.7" y="34.2">100nF</text>
<text x="163.7" y="34.2">100nF</text>
<text x="253.9" y="30.4">PA14/SWCLK</text>
<text x="253.9" y="32.9">PA13/SWDIO</text>
<text x="88.9" y="38.8">BOOT1</text>
<text x="92.2" y="41.3">IN9</text>
<text x="209.4" y="39.3">100nF</text>
<text x="92.2" y="46.4">IN7</text>
<text x="92.2" y="43.9">IN8</text>
<text x="9.1" y="51.5">FRAM_SCL</text>
<text x="92.2" y="51.5">IN5</text>
<text x="92.2" y="48.9">IN6</text>
<text x="8.9" y="54">FRAM_SDA</text>
<text x="12.7" y="56.6">BOOT0</text>
<text x="92.2" y="59.1">IN2</text>
<text x="92.2" y="56.6">IN3</text>
<text x="92.2" y="54">IN4</text>
<text x="36.3" y="82.8" transform="rotate(-90 36.3 82.8)">LED_RUN</text>
<text x="38.9" y="82.8" transform="rotate(-90 38.9 82.8)">OSC32_IN</text>
<text x="41.4" y="82.8" transform="rotate(-90 41.4 82.8)">OSC32_OUT</text>
<text x="44" y="82.8" transform="rotate(-90 44 82.8)">OSC_IN</text>
<text x="46.5" y="82.8" transform="rotate(-90 46.5 82.8)">OSC_OUT</text>
<text x="49" y="82.8" transform="rotate(-90 49 82.8)">NRST</text>
<text x="51.6" y="82.8" transform="rotate(-90 51.6 82.8)">OUT3</text>
<text x="54.1" y="82.7" transform="rotate(-90 54.1 82.7)">OUT2</text>
<text x="56.7" y="82.7" transform="rotate(-90 56.7 82.7)">OUT1</text>
<text x="59.2" y="82.7" transform="rotate(-90 59.2 82.7)">OUT0</text>
<text x="66.8" y="82.8" transform="rotate(-90 66.8 82.8)">ADC_12V</text>
<text x="69.4" y="82.8" transform="rotate(-90 69.4 82.8)">IN0</text>
<text x="71.9" y="82.8" transform="rotate(-90 71.9 82.8)">IN1</text>
<text x="115.1" y="80.8" transform="rotate(-90 115.1 80.8)">LED_RUN</text>
<text x="124.3" y="79.9">1.5K</text>
<text x="160.5" y="78.5" transform="rotate(-90 160.5 78.5)">GND</text>
<text x="11.4" y="90.1">BOOT0</text>
<text x="24" y="93.9">10K</text>
<text x="39.9" y="92.5" transform="rotate(-90 39.9 92.5)">GND</text>
<text x="41.9" y="90.1">BOOT1</text>
<text x="54.5" y="93.9">10K</text>
<text x="70.4" y="92.5" transform="rotate(-90 70.4 92.5)">GND</text>
<text x="87.7" y="109.1">VCC3V3</text>
<text x="138.5" y="109.1">VCC3V3</text>
<text x="149.9" y="109.1">VCC3V3</text>
<text x="125" y="119.2" transform="rotate(-90 125 119.2)">GND</text>
<text x="7.5" y="123.1">OSC_OUT</text>
<text x="93.9" y="123.1">4.7K</text>
<text x="100.2" y="124.4">W25Q_CS</text>
<text x="134.5" y="121.8">100nF</text>
<text x="156.1" y="123.1">4.7K</text>
<text x="65.9" y="128.2">OSC_IN</text>
<text x="100.2" y="126.9">W25Q_MISO 2</text>
<text x="138.3" y="129.5">W25Q_CLK</text>
<text x="112.9" y="137.1">W25Q128JVSIQ</text>
<text x="138.3" y="132">W25Q_MOSI</text>
<text x="103.2" y="147">GND</text>
</g>
<g font-size="1.8" fill="#f00">
<text x="33.8" y="15.5" transform="rotate(-90 33.8 15.5)">VDD3V3</text>
<text x="132" y="17.7">VCC3V3</text>
<text x="87.9" y="28.6">VDD3V3</text>
<text x="87.9" y="61.6">VDD3V3</text>
<text x="11.7" y="66.7">VDD3V3</text>
<text x="33.8" y="82.8" transform="rotate(-90 33.8 82.8)">VBAT</text>
<text x="64.3" y="82.8" transform="rotate(-90 64.3 82.8)">VDD3V3</text>
</g>
<g font-size="1.8">
<text x="36.3" y="13" transform="rotate(-90 36.3 13)">GND</text>
<text x="91" y="31.2">GND</text>
<text x="189.3" y="31.9">1SW1</text>
<text x="195.5" y="31.9">2</text>
<text x="189.3" y="39.5">3</text>
<text x="195.5" y="39.5">4</text>
<text x="14.8" y="64.2">GND</text>
<text x="91" y="64.2">GND</text>
<text x="61.7" y="82.8" transform="rotate(-90 61.7 82.8)">GND</text>
<text x="27" y="123.3">3</text>
<text x="40.3" y="123.3">4</text>
<text x="111.7" y="124.6">1</text>
<text x="113.8" y="125.9">CS#</text>
<text x="128.4" y="125.9">VCC</text>
<text x="133.3" y="124.6">8</text>
<text x="27" y="128.4">2</text>
<text x="40.3" y="128.4">1</text>
<text x="111.7" y="129.7">3</text>
<text x="113.8" y="128.4">DO</text>
<text x="113.8" y="131">IO2</text>
<text x="128.7" y="131">CLK</text>
<text x="129.3" y="128.4">IO3</text>
<text x="133.3" y="129.7">6</text>
<text x="133.3" y="127.2">7</text>
<text x="111.7" y="132.2">4</text>
<text x="113.8" y="133.5">GND</text>
<text x="130.4" y="133.5">DI</text>
<text x="133.3" y="132.2">5</text>
</g>
<g font-size="1.8" fill="#000080">
<text x="142.1" y="16.4">L2</text>
<text x="202" y="16.4">VDD3V3</text>
<text x="261.5" y="20.2">C22</text>
<text x="261.5" y="22.8">100nF</text>
<text x="118.2" y="24.1">VDD3V3</text>
<text x="208.2" y="24.1">R14</text>
<text x="125.6" y="31.7">C18</text>
<text x="137" y="31.7">C19</text>
<text x="149.7" y="31.7">C20</text>
<text x="163.7" y="31.7">C21</text>
<text x="209.4" y="36.8">C17</text>
<text x="124.3" y="74.9">R16</text>
<text x="24" y="88.8">R10</text>
<text x="54.5" y="88.8">R9</text>
<text x="134.5" y="114.2">C1</text>
<text x="29.1" y="120.6">X3</text>
<text x="55.8" y="124.4">C34</text>
<text x="93.9" y="120.6">R1</text>
<text x="112.9" y="120.6">U2</text>
<text x="156.1" y="120.6">R2</text>
<text x="12.6" y="129.5">C33</text>
<text x="55.8" y="126.9">12pF</text>
<text x="12.6" y="132">12pF</text>
<text x="29.1" y="133.3">8MHz</text>
</g>
<g font-size="1.6" fill="#000080">
<text x="24" y="20.3">U5</text>
<text x="245" y="25.4">CN13</text>
</g>
<text font-size="1.6" fill="#00f" x="24" y="73.6">STM32F103RCT6</text>
</svg>
